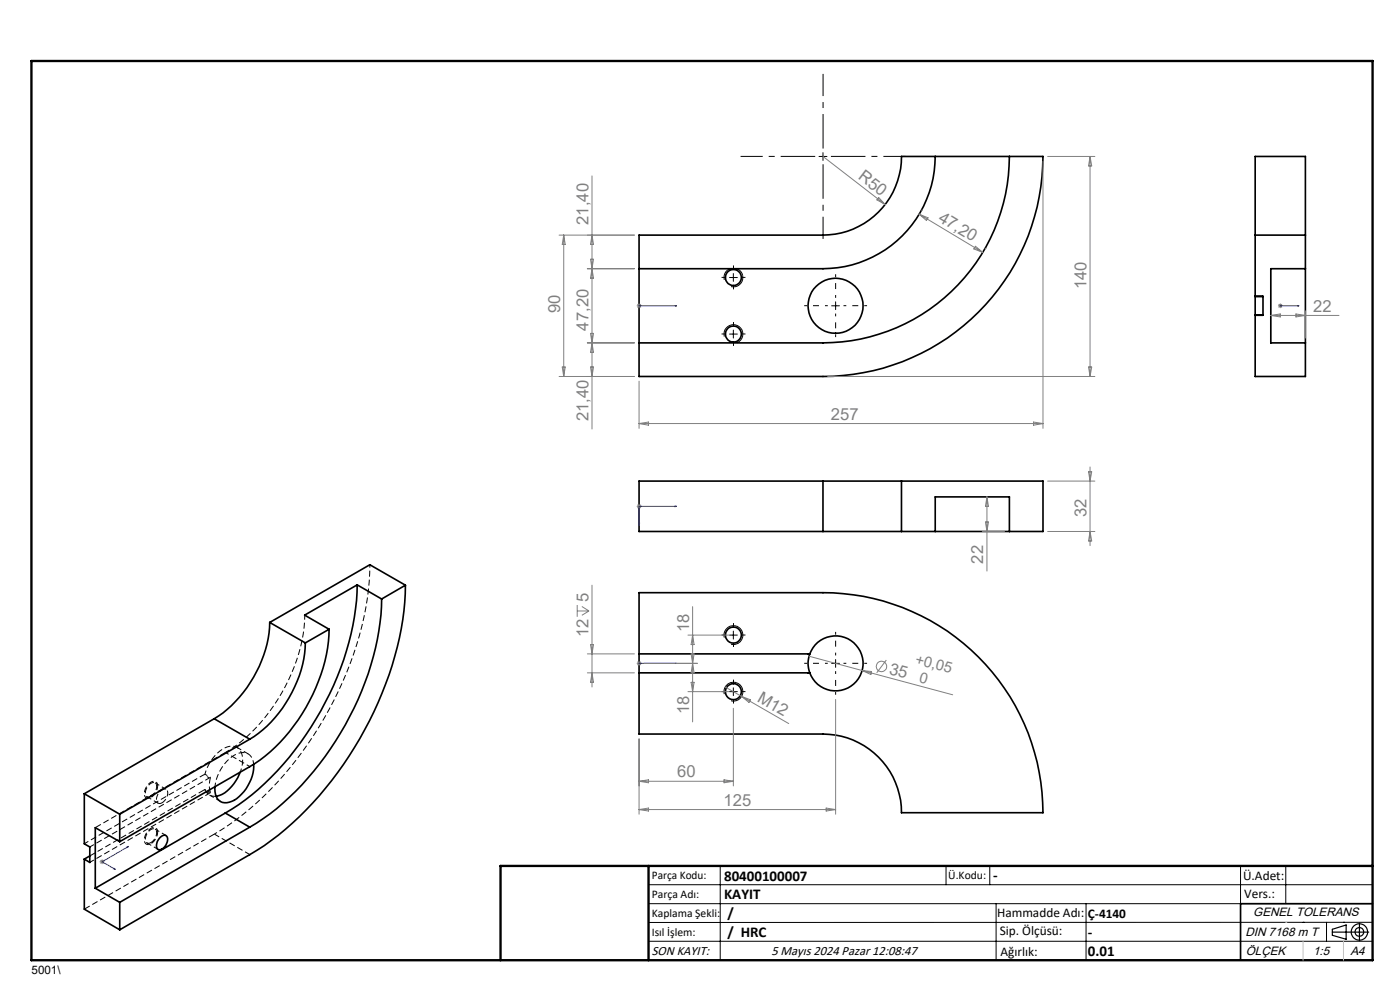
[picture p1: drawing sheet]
<svg xmlns="http://www.w3.org/2000/svg" width="297mm" height="210mm" viewBox="0 0 297 210" stroke-linecap="round" stroke-linejoin="round" font-family="sans-serif">
<g fill="none" stroke="#000" stroke-width=".35">
<path d="M198.4 33.2a23.8 23.8 0 0 1-23.8 23.8h-39M214.1 33.2a39.6 39.6 0 0 1-39.5 39.5h-39M135.6 49.9h39a16.7 16.7 0 0 0 16.6-16.7h30.1a46.7 46.7 0 0 1-46.7 46.7h-39zM266.3 49.9v-16.7h10.6v16.7M266.3 49.9h10.6M266.3 49.9v13M276.9 57v15.7M276.9 57h-7.3v15.7h7.3M276.9 49.9v7.1M266.3 62.9v3.9M266.3 66.8v.1M266.3 62.9h.1"/>
<path d="M266.3 66.9v13h10.6v-7.2M266.3 62.9h1.6v4h-1.6M266.3 66.8h1.6M266.3 62.9h1.6M174.6 112.7h16.6M174.6 102.1h16.6M174.6 102.1h-39v10.6h39M174.6 102.1v10.6M191.2 102.1v10.6M191.2 102.1h30.1v10.6h-7.2M191.2 112.7h7.2M198.4 112.7h15.7"/>
<path d="M198.4 112.7v-7.3h15.7v7.3M57.2 132a25.9 25.9 0 0 1-11.8 20.5M57.2 132l7.6 4.4M64.8 136.4a26 26 0 0 1-11.8 20.4M69.8 133.5a37.2 37.2 0 0 1-9.4 22.8l-3 3.1-3.3 2.6-28.7 16.5M69.8 133.5l-5 2.9M75.8 124.1a59.1 59.1 0 0 1-10.9 31.7 54.6 54.6 0 0 1-17.1 16.7M75.8 124.1l-11.2 6.4 5.2 3M75.8 124.1l5.2 3M81 127.1a59.1 59.1 0 0 1-10.9 31.7 54.6 54.6 0 0 1-17.1 16.7M86 124.1a67.9 67.9 0 0 1-9.7 32.6 69 69 0 0 1-21.8 23.7l-29.1 16.8M86 124.1l-5 3"/>
<path d="M86 124.1l-7.5-4.3-21.3 12.2M135.6 138.7h36.2M135.6 125.7h39a46.7 46.7 0 0 1 46.7 46.7h-30.1a16.7 16.7 0 0 0-16.6-16.7h-39zM171.8 138.7a5.8 5.8 0 0 1 8.9-2.7 5.8 5.8 0 0 1 0 9.4 5.8 5.8 0 0 1-8.9-2.7M171.8 138.7a5.7 5.7 0 0 0 0 4M45.4 152.5l7.6 4.3M45.4 152.5l-27.5 15.9M53 156.8l-27.6 15.9M171.8 142.7h-36.2M17.9 168.4l7.5 4.3M17.9 168.4v10.6l1.2 .7v3.2l-1.2-.7M25.4 172.7v5.8"/>
<path d="M25.4 178.5l-5.2-2.9v12.8M33.8 177.8l.3-.3a.87 .87 0 0 1 1.2-.2 .87 .87 0 0 1 .2 1.3 1.86 1.86 0 0 1-1.9 1.6 1.73 1.73 0 0 1 .2-2.4zM47.8 172.5l-27.6 15.9M47.8 172.5l5.2 3M50.9 163.8a8.5 8.5 0 0 1-4.3 4.9l-.7 .2M53 175.5l-27.6 15.9M53.8 162.1a8.9 8.9 0 0 1-4.7 7.9 2.32 2.32 0 0 1-3.5-2.1v-1M17.9 182.2v10.7l7.5 4.3M19.1 181.6l-1.2 .6M20.2 188.4l5.2 3M25.4 191.4v5.8M291.2 191.7h-28v12"/>
<circle cx="155.6" cy="58.9" r="1.69"/>
<circle cx="155.6" cy="70.9" r="1.69"/>
<circle cx="177.3" cy="64.8" r="5.8"/>
<circle cx="155.6" cy="134.7" r="1.69"/>
<circle cx="155.6" cy="146.7" r="1.69"/>
</g>
<path d="M20.2 175.5l27.6-15.9M43.2 167.6l.3-.2M43.5 164.2l-.3 .1M44.4 168.3l.3-.2M44.7 168.1a5.4 5.4 0 0 1 0-3.2M44.7 164.9l-.3 .1M45.5 176.9l-27.6 15.9M19.1 181.6l24.1-14" fill="none" stroke="#000" stroke-width=".21" stroke-dasharray="1.3 .6" stroke-linecap="butt"/>
<path d="M47.8 159.6a37.5 37.5 0 0 0 16-22.4l.7-4.1 .2-2.6M43.2 164.3l-25.3 14.7M44.4 165l-25.3 14.6M19.1 182.9l25.3-14.6" fill="none" stroke="#000" stroke-width=".21" stroke-dasharray="1.3 .6" stroke-dashoffset=".3" stroke-linecap="butt"/>
<path d="M33.4 176.5a.93 .93 0 0 0-.6-1 .93 .93 0 0 0-1.1 .4 2.48 2.48 0 0 0-.8 3.1 1.74 1.74 0 0 0 2.2-1.3l.3-1.2M33.4 166.7a.93 .93 0 0 0-.6-1 .93 .93 0 0 0-1.1 .4 2.48 2.48 0 0 0-.8 3.1 1.74 1.74 0 0 0 2.2-1.3l.3-1.2M53.8 162.1a2.38 2.38 0 0 0-3.5-2.2 8.9 8.9 0 0 0-4.7 7" fill="none" stroke="#000" stroke-width=".21" stroke-dasharray="1.3 .6" stroke-dashoffset=".4" stroke-linecap="butt"/>
<path d="M52.6 159.9l-2.3-1.4M31.2 169l2.3 1.4M31.2 178.8l2.3 1.4M32 168.9a2.26 2.26 0 0 0 1-2.7 1.46 1.46 0 0 0-2 1.1l-.1 .4a.84 .84 0 0 0 0 1.1 .84 .84 0 0 0 1.1 .1M32 178.7a2.26 2.26 0 0 0 1-2.7 1.46 1.46 0 0 0-2 1.1l-.1 .4a.84 .84 0 0 0 0 1.1 .84 .84 0 0 0 1.1 .1M34.4 170.3a2.26 2.26 0 0 0 1-2.8 1.46 1.46 0 0 0-2 1.2l-.1 .4a.84 .84 0 0 0 0 1.1 .84 .84 0 0 0 1.1 .1M35.2 167.4l-2.3-1.3M35.2 177.2l-2.3-1.3M44.4 168.6l2.4 1.4" fill="none" stroke="#000" stroke-width=".21" stroke-dasharray="1.3 .6" stroke-dashoffset=".2" stroke-linecap="butt"/>
<path d="M47.8 159.6l5.2 3M51 163.8a4.6 4.6 0 0 0-.5-5.1 3.2 3.2 0 0 0-3.9 .6 9.6 9.6 0 0 0-3.1 4.9" fill="none" stroke="#000" stroke-width=".21" stroke-dasharray="1.3 .6" stroke-dashoffset=".5" stroke-linecap="butt"/>
<path d="M78.5 119.8a67.1 67.1 0 0 1-9.7 32.5 67.9 67.9 0 0 1-23.3 24.6" fill="none" stroke="#000" stroke-width=".21" stroke-dasharray="1.3 .6" stroke-dashoffset=".6" stroke-linecap="butt"/>
<path d="M43.5 164.2l1.2 .7M44.4 168.3l-1.2-.7M44.4 165l-1.2-.7M44.7 168.1l-1.2-.7" fill="none" stroke="#000" stroke-width=".21" stroke-dasharray="1.3 .6" stroke-dashoffset=".7" stroke-linecap="butt"/>
<path d="M43.5 167.4a2.12 2.12 0 0 0 2.4 1.5M45.5 176.9l7.5 4.4" fill="none" stroke="#000" stroke-width=".21" stroke-dasharray="1.3 .6" stroke-dashoffset=".1" stroke-linecap="butt"/>
<g fill="none" stroke="#808080" stroke-width=".21">
<path d="M125.6 37.3v53.7M174.6 33.2l13.2 10.2M221.3 34.2v56.7M222.3 33.2h10M231.2 33.2v46.7M231.2 33.2l.4 2h-.7zM118.6 49.9h16M119.6 49.9v30M119.6 49.9l.3 1.9h-.6zM124.6 57h10M125.3 55l.6 4h-.6l.6-4zM125.6 49.9l.3 1.9h-.6z"/>
<path d="M186.4 41.9l1.4 1.5-1.8-1zM195 45.4l13.5 8.1M195 45.4l1.9 .8-.4 .6zM195.5 44.6h.1M206.9 52.2l1.6 1.3-1.9-.7zM209 52.7h.1M118.6 79.9h16M119.3 77.8h.6l-.3 2.1zM124.6 72.7h10M125.3 77.8h.6l-.3 2.1zM125.3 70.7l.6 4h-.6l.6-4zM135.1 64.9h1"/>
<path d="M135.2 64.5l.8 .7M135.6 64.4v1M136 64.5l-.8 .7M175.6 79.9h56.7M230.9 77.8h.7l-.4 2.1zM269.6 66.9l2-.3v.6zM269.6 66.9h14.5M271.1 64.9h1M271.3 64.5l.7 .7M271.6 64.4v1M272 64.5l-.7 .7M274.9 66.6l2 .3-2 .3z"/>
<path d="M276.9 65.9v5.8M135.6 80.8v10.1M135.6 89.8l2-.3v.7zM135.6 89.8h85.7M219.3 89.5l2 .3-2 .4zM231.2 99.1v16.6M135.1 107.4h1M135.2 107.1l.8 .7M135.6 106.9v1M136 107.1l-.8 .7M208.4 112.7h4.7M209.1 110.7h.6l-.3 2z"/>
<path d="M209.4 105.4l.3 2h-.6zM209.4 105.4v15.7M222.2 102.1h10.1M222.2 112.7h10.1M230.9 100.1h.7l-.4 2zM231.2 112.7l.4 2.1h-.7zM122.4 128.3v2.5M122.4 129.6h2.6M123.4 128.6l1.6 1M124.6 138.7h10M125 129.6l-1.6 .9M125.3 136.7h.6l-.3 2z"/>
<path d="M125.6 124.1v21.6M145.9 134.7h8.7M146.6 138.7l.6 4h-.6l.6-4zM146.9 128.7v24.4M146.9 134.7l.3 2h-.6zM171.6 139.2l11.3 3M124.6 142.7h10M125.6 142.7l.3 2h-.6zM135.1 140.7h1M135.2 140.4l.8 .7M135.6 140.2v1M135.6 156.7v16"/>
<path d="M136 140.4l-.8 .7M136.6 140.7h11.4M145.9 146.7h8.7M146.6 144.7h.6l-.3 2zM153.8 145.7l3.5 2M155.6 150.2v16.5M157.3 147.7l10 5.8M157.3 147.7l1.9 .7-.3 .6zM177.3 148.4v24.3M182.9 142.2l19.2 5.2M182.9 142.2l2 .2-.2 .7zM188 140l-2 2.7"/>
<path d="M135.6 165.7h20M135.6 165.7l2-.3v.6zM135.6 171.7l2-.3v.6zM135.6 171.7h41.7M153.6 165.4l2 .3-2 .3zM175.3 171.4l2 .3-2 .3zM21.1 182.8h1.1M21.3 182.4l.7 .8M21.7 182.3v1M22 182.4l-.7 .8"/>
<circle cx="187" cy="141.4" r="1.11"/>
</g>
<g fill="none" stroke="#000" stroke-width=".21">
<path d="M173.7 33.2h1.7M174.6 32.4v1.6M154.8 58.9h1.6M154.9 57a1.92 1.92 0 0 0-1.2 2.4M155.6 58v1.7M156.3 57a2.01 2.01 0 0 1 1.2 2.5 2.01 2.01 0 0 1-2.4 1.3M153.7 71.4a2 2 0 0 1 1.3-2.4 2 2 0 0 1 2.5 1.2 2 2 0 0 1-1.2 2.5M154.8 70.9h1.6M155.6 70v1.7M176.4 64.9h1.7M177.3 64v1.7M153.7 135.2a2 2 0 0 1 1.7-2.5 2 2 0 0 1 2.2 2.2 2 2 0 0 1-2.5 1.8"/>
<path d="M154.8 134.7h1.6M155.6 133.9v1.7M177.3 139.9v1.7M153.7 147.2a2 2 0 0 1 1.7-2.5 2 2 0 0 1 2.2 2.2 2 2 0 0 1-2.5 1.8M154.8 146.7h1.6M155.6 145.9v1.7M176.4 140.7h1.7M137.6 187.7h153.6M137.6 191.7h153.6M137.6 199.7h153.6M152.8 183.7v20M200.7 183.7v4"/>
<path d="M210 183.7v4M211.3 191.7v12M230.4 191.7v12M263.2 183.7v20M272.8 183.7v8M276.4 195.6h.1M281.4 195.6v4.1M285 195.6h.1M291.2 195.6l-153.6 .1"/>
</g>
<g fill="none" stroke="#000" stroke-width=".25">
<path d="M282.6 197.7h7.8M282.6 197.1l3-.9v3l-3-.8zM288.4 195.8v3.8M106.2 203.7h185"/>
<circle cx="288.4" cy="197.7" r="1.74"/>
<circle cx="288.4" cy="197.7" r=".93"/>
</g>
<g fill="none" stroke="#00f" stroke-width=".21">
<path d="M135.5 64.9h.2zM135.6 64.9h.1M135.6 64.9h8M143.6 64.9h-.4h.4M271.5 64.9h.2zM271.6 64.9h.1M271.6 64.9h4M275.6 64.9h-.4h.4M135.5 111h.2l-.1 .4zM143.2 107.3l.4 .1-.4 .1zM143.6 107.4h-8v4M135.5 140.7h.2z"/>
<path d="M135.6 140.7h.1M135.6 140.7h8M143.6 140.7h-.4h.4M27 179.7l.3-.2-.2 .2zM27.3 179.5l-5.6 3.3 2.8 1.6M24.1 184.3l.2-.1 .2 .2z"/>
</g>
<path d="M175.6 64.8h-5M177.3 63.2v-5M177.3 66.5v5M178.9 64.8h5M177.3 139v-5M175.6 140.7h-5M177.3 142.4v5M178.9 140.7h5" fill="none" stroke="#000" stroke-width=".21" stroke-dasharray="15.2 1.3 1.3 1.3" stroke-dashoffset="14.6" stroke-linecap="butt"/>
<g fill="none" stroke="#000" stroke-width=".21" stroke-dasharray="15.2 1.3 1.3 1.3" stroke-linecap="butt">
<path d="M153.9 58.8h-.8M155.6 57.2v-.9M157.3 58.8h.8M153.9 70.8h-.8M155.6 69.2v-.9M155.6 72.5v.9M155.6 60.5v.9M157.3 70.8h.8M153.9 134.7h-.8M155.6 133v-.8M155.6 136.4v.8M157.3 134.7h.8"/>
<path d="M153.9 146.7h-.8M155.6 145v-.8M155.6 148.4v.8M157.3 146.7h.8"/>
</g>
<path d="M172.9 33.2h-15.8M174.6 31.5v-15.8M174.6 34.8v15.9M176.3 33.2h15.8" fill="none" stroke="#000" stroke-width=".21" stroke-dasharray="15.2 1.3 1.3 1.3" stroke-dashoffset="7.9" stroke-linecap="butt"/>
<path d="M6.7 12.9h284.5v190.8h-284.5zM137.6 183.7v20M291.2 183.7h-185v20" fill="none" stroke="#000" stroke-width=".5"/>
<path d="M276.4 199.7v4M285 199.7v4" fill="none" stroke="#c0c0c0" stroke-width=".21"/>
<path d="M272.8 195.6h.1" fill="none" stroke="#c0c0c0" stroke-width=".25"/>
<g fill="#00f">
<path d="M135.5 64.9h.2zM143.2 64.9h.4z"/>
<path d="M24.1 184.3l.2-.1 .2 .2zM27 179.7l.3-.2-.2 .2z"/>
<path d="M135.5 111h.2l-.1 .4zM143.2 107.3l.4 .1-.4 .1z"/>
<path d="M135.5 140.7h.2zM143.2 140.7h.4z"/>
<path d="M275.2 64.9h.4zM271.5 64.9h.2z"/>
</g>
<g font-size="3.5" fill="#808080">
<text x="181.9" y="37.8" transform="rotate(38 181.9 37.8)">R50</text>
<text x="124.8" y="47.7" transform="rotate(-90 124.8 47.7)">21,40</text>
<text x="198.9" y="46.8" transform="rotate(31 198.9 46.8)">47,20</text>
<text x="230.5" y="61.3" transform="rotate(-90 230.5 61.3)">140</text>
<text x="118.8" y="66.5" transform="rotate(-90 118.8 66.5)">90</text>
<text x="124.8" y="70.1" transform="rotate(-90 124.8 70.1)">47,20</text>
<text x="278.6" y="66.1">22</text>
<text x="124.8" y="89.4" transform="rotate(-90 124.8 89.4)">21,40</text>
<text x="176.3" y="89.1">257</text>
<text x="230.5" y="109.8" transform="rotate(-90 230.5 109.8)">32</text>
<text x="208.6" y="119.5" transform="rotate(-90 208.6 119.5)">22</text>
<text x="124.8" y="127.6" transform="rotate(-90 124.8 127.6)">5</text>
<text x="124.8" y="135.1" transform="rotate(-90 124.8 135.1)">12</text>
<text x="146.2" y="134.1" transform="rotate(-90 146.2 134.1)">18</text>
<text x="188.5" y="143" transform="rotate(15 188.5 143)">35</text>
<text x="160.5" y="148.6" transform="rotate(30 160.5 148.6)">M12</text>
<text x="146.2" y="151.5" transform="rotate(-90 146.2 151.5)">18</text>
<text x="143.7" y="164.9">60</text>
<text x="153.5" y="170.9">125</text>
</g>
<g font-size="3.2" fill="#808080">
<text x="194" y="140.7" transform="rotate(15 194 140.7)">+0,05</text>
<text x="194.8" y="144.7" transform="rotate(15 194.8 144.7)">0</text>
</g>
<g font-size="3.2">
<text x="153.6" y="186.8">80400100007</text>
<text x="153.6" y="190.8">KAYIT</text>
<text x="210.7" y="186.6">-</text>
<text x="154.3" y="194.8">/</text>
<text x="154.3" y="198.8">/ HRC</text>
<text x="230.8" y="198.7">-</text>
<text x="230.8" y="202.8">0.01</text>
</g>
<g font-size="2.8">
<text x="263.7" y="186.7">Ü.Adet:</text>
<text x="263.9" y="190.5">Vers.:</text>
<text x="211.5" y="194.5">Hammadde Adı:</text>
<text x="230.8" y="194.7">Ç-4140</text>
<text x="138.3" y="202.6">SON KAYIT:</text>
<text x="163.6" y="202.6">5 Mayıs 2024 Pazar 12:08:47</text>
<text x="212.1" y="198.4">Sip. Ölçüsü:</text>
<text x="212.2" y="202.7">Ağırlık:</text>
</g>
<g font-size="2.6">
<text x="265.9" y="194.4">GENEL TOLERANS</text>
<text x="264.2" y="198.5">DIN 7168 m T</text>
<text x="264.3" y="202.6">ÖLÇEK</text>
<text x="278.5" y="202.6">1:5</text>
<text x="286.5" y="202.6">A4</text>
</g>
<g font-size="2.5">
<text x="138.3" y="186.4">Parça Kodu:</text>
<text x="138.3" y="190.5">Parça Adı:</text>
<text x="201.2" y="186.5">Ü.Kodu:</text>
<text x="138.3" y="194.5">Kaplama Şekli:</text>
<text x="138.3" y="198.6">Isıl İşlem:</text>
<text x="6.7" y="206.7">5001\</text>
</g>
</svg>
